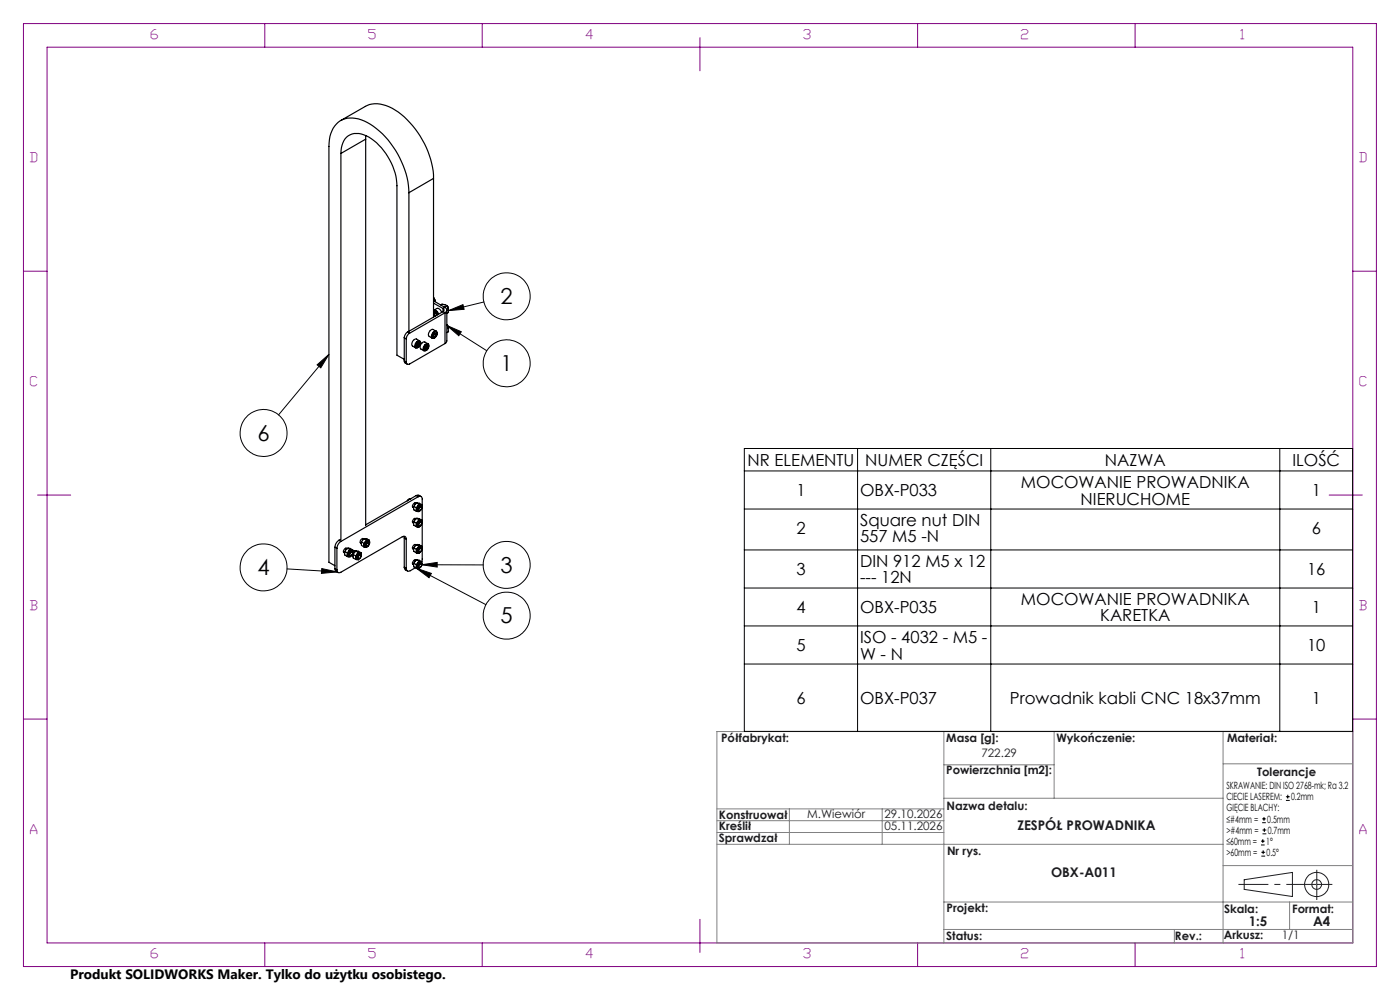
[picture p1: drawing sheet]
<svg xmlns="http://www.w3.org/2000/svg" width="297mm" height="210mm" viewBox="0 0 297 210" stroke-linecap="round" stroke-linejoin="round" font-family="sans-serif">
<g fill="none" stroke="#000" stroke-width=".25">
<path d="M72.3 25.6l5.2-3a6 6 0 0 1 6.3 .7 18.9 18.9 0 0 1 8.2 14.5M72.3 32.6a3.8 3.8 0 0 1 2.8-4.3 7.1 7.1 0 0 1 5.8 3.1 13.1 13.1 0 0 1 3.3 8v35.9l1.6 .9M72.3 32.6v81.9M77.6 29.5l-5.3 3.1M77.6 29.5v82M77.6 28.8v.7M92 37.8l-5.3 3.1M92 37.8v29.4M86.7 40.9a18.3 18.3 0 0 0-9.4-15.2 5.1 5.1 0 0 0-6 .6 6.7 6.7 0 0 0-1.5 4.8v88.2l1.2 .7M86.7 40.9v29.4M85.8 76.5l.1 .4 .5 .3M85.8 71.6v4.9"/>
<path d="M85.8 71.6l.4 .3M85.8 76.5l.4 .3M86.2 71.9v4.9M86.5 70.4l-.6 .7-.1 .5M86.5 70.4l.4 .3M86.9 70.7l-.6 .7-.1 .5M88.4 73.3l.2 .2M88.6 72.9v-.1l-.2 .3M88.6 72.9l-.2 .3M88.6 72.9l.3 .3M88.6 72.5l.2-.1a.59 .59 0 0 1 .4 .6 .59 .59 0 0 1-.3 .5l-.4 .3a.58 .58 0 0 1-.4-.6 .58 .58 0 0 1 .4-.6zM88.9 73.2l.1-.4-.3-.1-.3 .3v.4l.2 .1"/>
<path d="M88.9 73.2l-.3 .3M89 72.3a.93 .93 0 0 1 0 1 .93 .93 0 0 1-.8 .5M89 72.3l-.6-.4a.98 .98 0 0 0-.9 1.5l.7 .4M89 72.3a.96 .96 0 0 0-.8 1.5M90.1 73.9l.3 .2M90.2 73.7v.1M90.2 73.2l.4-.2a.59 .59 0 0 1 .4 .6 .59 .59 0 0 1-.4 .5 .41 .41 0 0 1-.6 .2 .41 .41 0 0 1 0-.6zM90.3 73.4l-.1 .3M90.3 73.6l.4 .2M90.3 73.4v.2M90.3 73.6l-.1 .1M90.7 73.8v-.4l-.2-.1-.3 .3-.1 .4 .3 .1"/>
<path d="M90.7 73.8l-.3 .3M90.8 72.9a.94 .94 0 0 1 0 1 .94 .94 0 0 1-.9 .5M90.8 72.9l-.7-.3a.98 .98 0 0 0-.8 1.4l.6 .4M90.8 72.9a1.01 1.01 0 0 0-.9 1.5M91.3 70.1l.5-.3 .8 .5a1.01 1.01 0 0 0-.9 1.4l-.8-.5 .1-.7zM91.9 71.3l.2 .1M92 66.7l.3 .4zM92 66a.76 .76 0 0 1 .9 .7M92 64.3l2 1.1M92 63.8l2.4 1.4M92 63.2h.1M92 70.6l.3-.2a.59 .59 0 0 1 .5 .5 .59 .59 0 0 1-.4 .6l-.3 .2-.4-.1v-.4z"/>
<path d="M92 63.2l.3 .7M92.1 65.8l-.1 .1M92.1 63.3l.2 .5M92.1 65.8l.6-.4a.97 .97 0 0 1 1 .9M92.1 65.8a.85 .85 0 0 1 .9 .8M92.1 70.9v-.1l-.1 .3M92.1 63.4l.2 .5M92.1 70.9l-.2 .2M92.1 70.9l.4 .2M92.1 66.6l.3 .3M92.1 66.6v-.4h.4l.2 .6M92.3 63.9v.1"/>
<path d="M92.4 66.9h.1M92.5 71.1v-.4h-.2l-.4 .3v.4h.2M92.5 71.1l-.4 .3M92.5 66.3h.1M92.5 66.3l-.4 .3M92.5 66.3l.1 .3M92.5 70.3a.92 .92 0 0 1 .1 1 .92 .92 0 0 1-.9 .4M92.6 66.6l.1 .1M92.6 66.6l.1 .1-.3 .2M93.5 64.7a1.49 1.49 0 0 1 1.4 .1M94 65.4a.37 .37 0 0 1 .2 .4 .37 .37 0 0 1-.2 .3M94 66.1l.4 .2"/>
<path d="M94 66.1l-7.5 4.3M94 65.4v.7M94.2 65.1h.2M94.4 65.1v.1M94.4 72.9l-7.5 4.3a.44 .44 0 0 1-.5 0 .44 .44 0 0 1-.2-.4M94.4 65.2a.6 .6 0 0 1 .4 .6 .6 .6 0 0 1-.4 .5M94.4 66.3l-7.5 4.4M94.4 66.3v6.6M94.4 65.2l-.4 .2M94.8 65.8v6.5l-.4 .6M94.8 68.9h.1M94.9 68.9l.2 .7"/>
<path d="M94.9 64.8l.2 .7M94.9 68.9l-.1 .1M94.9 64.8l-.5 .3M94.9 65l.2 .5M94.9 64.9l.2 .5M95.1 69.6v.8l-.3 .1M95.1 65.5v.8l-.3 .2M95.1 69.5l-.2-.4 .2 .5M71 116.1l.5 .2M71 116.1v4.5M71.5 116.3v4.6M71.9 114.6a1.87 1.87 0 0 0-.9 1.5"/>
<path d="M71.9 114.6l.4 .3M72.2 114.4l-.3 .2M72.3 114.9a1.88 1.88 0 0 0-.8 1.4M73.2 117v.7l.5 .4M73.2 117l.5 .3M73.4 116.3l.2 .1a.5 .5 0 0 0-.6 .2 .5 .5 0 0 0 .1 .7l-.2-.2M73.7 117.3v.8M73.7 118.1h.2M73.7 116.3l-.5 .7M73.7 116.3h.6l.5 .4M73.7 116.3l.6 .3M74 117l.5-.3a.83 .83 0 0 1 .3 .9 .83 .83 0 0 1-.8 .5l-.2-.3z"/>
<path d="M74.2 118.1h.1M74.3 116.6l-.6 .7M74.3 116.6l.5 .1M74.3 118.1h.1M74.4 117.3l.2-.2a.4 .4 0 0 1 .1 .5 .4 .4 0 0 1-.4 .2zM74.7 117a.49 .49 0 0 0-.6 .2 .49 .49 0 0 0 .1 .7M74.7 117l.1 .3M74.7 117a.56 .56 0 0 0-.5 .9h.3M74.8 116.7a.88 .88 0 0 0-.9 .4 .88 .88 0 0 0 0 1M74.8 116.7v.1M74.9 117.9l-.3-.2 .3 .2M74.9 117.6v.7l.6 .4"/>
<path d="M74.9 117.6l.6 .3M75.1 116.9l.3 .1-.2-.1-.3 .1M75.5 117.9v.8M75.5 116.9l-.6 .7M75.5 116.9h.6l.5 .4M75.5 116.9l.5 .3M75.8 117.6a.48 .48 0 0 1 .7-.3 .48 .48 0 0 1 .1 .8l-.3 .4a.43 .43 0 0 1-.6 .2 .43 .43 0 0 1-.1-.7zM76 118.7h.1M76 117.2l-.5 .7M76 117.2l.3 .1M76.2 117.9l.2-.2a.38 .38 0 0 1 .1 .5 .38 .38 0 0 1-.5 .2zM76.3 117.3h.2"/>
<path d="M76.3 117.3a.92 .92 0 0 0-.6 1.4h-.2M76.3 117.3h.3M76.5 117.6a.51 .51 0 0 0-.7 .3 .51 .51 0 0 0 .2 .6M76.5 117.6l.1 .4M76.5 117.6a.58 .58 0 0 0-.5 .9h.3M76.6 117.3v.1M76.7 115v.7l.5 .3M76.7 115l.5 .3M76.9 114.2l.3 .2a.49 .49 0 0 0-.7 .2 .49 .49 0 0 0 .2 .6l-.3-.1M77.2 115.3v.7M77.3 114.3l-.6 .7M77.3 114.3h.5l.6 .3"/>
<path d="M77.3 114.3l.5 .3M77.6 115a.48 .48 0 0 1 .7-.3 .48 .48 0 0 1 .1 .8l-.6 .6a.58 .58 0 0 1-.5-.5 .58 .58 0 0 1 .3-.6zM77.8 116.1h.1M77.8 114.6l-.6 .7M77.8 114.6h.3M77.8 116v.1M77.9 115.2l.3-.1a.38 .38 0 0 1 .1 .5 .38 .38 0 0 1-.5 .1zM78.1 114.6l.2 .1M78.1 114.6a.96 .96 0 0 0-.6 1.5l-.3-.1M78.1 114.6h.3M78.2 115a.49 .49 0 0 0-.6 .2 .49 .49 0 0 0 .2 .6M78.2 115l.2 .3"/>
<path d="M78.2 115a.51 .51 0 0 0-.5 .3 .51 .51 0 0 0 .2 .6l.2-.1M78.4 114.6v.2M85.7 113.8l.1 .3M85.8 114.1l.4 .3M85.8 114.1v6.2M86.2 114.4a.51 .51 0 0 0-.3-.6 .51 .51 0 0 0-.6 .1l-13 7.5a.51 .51 0 0 1-.6 0 .51 .51 0 0 1-.2-.5M86.2 114.4v6.2M86.5 106.2l.2-.3 .5-.1h-.3l-.5 .4M87.8 110.7v.7l.5 .3M87.8 119.5v.8l.5 .2M87.8 116.2v.8l.5 .3M87.8 107.4v.8l.5 .3"/>
<path d="M87.8 110.7l.5 .3M87.8 119.5l.5 .3M87.8 116.2l.5 .3M87.8 107.4l.5 .3M88 106.7l.2 .1a.53 .53 0 0 0-.6 .1 .53 .53 0 0 0 0 .7l.1 .1-.2-.1M88 110l.2 .1a.52 .52 0 0 0-.6 .2 .52 .52 0 0 0 .1 .6l-.2-.1M88 115.5l.2 .1a.53 .53 0 0 0-.6 .2 .53 .53 0 0 0 0 .6l.1 .1-.2-.1M88 118.8l.3 .1a.52 .52 0 0 0-.7 .2 .52 .52 0 0 0 .1 .7l-.2-.2M88.3 105.1l.5-.1 .5 .3M88.3 105.1l.4 .3M88.3 105.1l-10.7 6.2M88.3 107.7v.8"/>
<path d="M88.3 111v.7M88.3 116.5v.8M88.3 119.8v.7M88.3 108.5h.2M88.4 110l-.6 .7M88.4 110h.5l.6 .3M88.4 118.8l-.6 .7M88.4 118.8h.5l.6 .4M88.4 115.5l-.6 .7M88.4 115.5l.5 .1 .6 .3M88.4 106.7l-.6 .7M88.4 106.7h.5l.6 .4"/>
<path d="M88.4 110l.5 .3M88.4 118.8l.5 .3M88.4 115.5l.5 .3M88.4 106.7l.5 .3M88.6 116.2l-.3 .6 .1 .3 .2 .2h-.3M88.6 116.2l-.3 .3M88.7 110.7l.6-.4a.9 .9 0 0 1 .1 1 .9 .9 0 0 1-.9 .5l-.1-.5zM88.7 119.5l.6-.3a.9 .9 0 0 1 .1 .9 .9 .9 0 0 1-.9 .5l-.1-.5zM88.7 107.4l.5-.3a.83 .83 0 0 1 .3 .9 .83 .83 0 0 1-.8 .5l-.3-.3zM88.7 105.4a.53 .53 0 0 1 .6-.1 .53 .53 0 0 1 .3 .6l-.1 13.3M88.7 105.4l-16.4 9.5M88.9 116.1l.3-.2a.83 .83 0 0 1 .3 .9 .83 .83 0 0 1-.8 .6 .77 .77 0 0 1 .2-1.3z"/>
<path d="M88.9 111.8h.1M88.9 117.3h.1M88.9 108.5h.1M88.9 110.3l-.6 .7M88.9 110.3h.6M88.9 119.1l-.6 .7M88.9 119.1l.6 .1M88.9 115.8l-.3 .4M88.9 115.8h.3M88.9 107l-.6 .7M88.9 107h.3M89 110.9l.3-.1a.38 .38 0 0 1 .1 .5 .38 .38 0 0 1-.5 .2z"/>
<path d="M89 116.5l.3-.2a.38 .38 0 0 1 .1 .5 .38 .38 0 0 1-.5 .2zM89 107.7l.3-.2a.38 .38 0 0 1 .1 .5 .38 .38 0 0 1-.5 .2zM89 119.8l.3-.2a.38 .38 0 0 1 .1 .5 .38 .38 0 0 1-.5 .2zM89.2 115.8l.2 .1M89.2 115.8l-.6 .4M89.2 107l.2 .1M89.2 107a.92 .92 0 0 0-.6 1.5M89.2 115.8l.3 .1M89.2 107l.3 .1M89.4 110.4a.85 .85 0 0 0-.9 .4 .85 .85 0 0 0 .1 1l-.3-.1M89.4 110.7a.53 .53 0 0 0-.7 .2 .53 .53 0 0 0 .1 .7M89.4 119.2a.85 .85 0 0 0-.9 .4 .85 .85 0 0 0 .1 1l-.3-.1"/>
<path d="M89.4 119.5a.53 .53 0 0 0-.7 .2 .53 .53 0 0 0 .1 .7M89.4 116.3a.51 .51 0 0 0-.7 .2 .51 .51 0 0 0 .1 .6M89.4 107.4a.51 .51 0 0 0-.7 .2 .51 .51 0 0 0 .1 .7M89.4 110.7l.1 .3M89.4 110.7a.52 .52 0 0 0-.6 .3 .52 .52 0 0 0 .2 .6l.1-.1M89.4 116.3l.1 .2M89.4 116.3a.5 .5 0 0 0-.6 .3 .5 .5 0 0 0 .2 .5h.1M89.4 107.4l.1 .3M89.4 107.4a.5 .5 0 0 0-.6 .3 .5 .5 0 0 0 .2 .6h.1M89.4 119.5l.1 .3M89.4 119.5a.52 .52 0 0 0-.6 .3 .52 .52 0 0 0 .2 .6l.1-.1M89.5 107.1v.1"/>
<path d="M89.5 110.3v.2M89.5 115.9v.1M89.5 119.2v.1M71 120.6l.2 .5 .5 .4M71 120.6l.5 .3M85.8 120.3l.1 .5 .5 .3M85.8 120.3l.4 .3M88.1 120.4l-1.1 .7a.53 .53 0 0 1-.6 0 .53 .53 0 0 1-.2-.5M88.9 120.6h.1"/>
</g>
<g fill="none" stroke="#000" stroke-width=".21">
<path d="M67.3 77.4l2.5-2.2-1.7 2.8zM69.8 75.2l-10.7 12.8M94.8 69l3.1 1.4-.6 .8zM94.8 69l8.5 5.4M95.1 65.9l3.1-1.3 .3 1zM102.7 64.1l-7.6 1.8M157.9 95.1h129v60h-129zM157.9 99.9h129M181.9 95.1v60M210.2 95.1v60M271.5 95.1v60M89.5 119.8l3.2-.5v1z"/>
<path d="M89.5 119.8h13M157.9 108h129M157.9 116.7h129M60.9 120.7l10.6 .6M68.3 120.6l3.2 .7-3.3 .3zM88.3 120.5l3.2 1.1-.5 .9zM88.3 120.5l14.8 7.8M157.9 124.7h129M157.9 132.8h129M157.9 140.9h129M267.5 179.2h.8M267.5 178.4h.8"/>
<path d="M267.8 174.5h.7M267.8 173.7h.7M267.8 176.9h.8M267.8 176.1h.8M267.9 178v.8M268.1 173.3v.8M268.2 175.7v.8M272.8 169.8h.8M272.8 169h.8M273.2 168.6v.8M267.6 181.6h.8M267.6 180.8h.8"/>
<path d="M268 180.4v.8"/>
<circle cx="107.5" cy="62.9" r="5"/>
<circle cx="107.5" cy="77.1" r="5"/>
<circle cx="55.9" cy="91.8" r="5"/>
<circle cx="107.5" cy="119.8" r="5"/>
<circle cx="55.9" cy="120.4" r="5"/>
<circle cx="107.5" cy="130.6" r="5"/>
</g>
<g fill="none" stroke="#191924" stroke-width=".21">
<path d="M263.9 186.6l10.3-1.5v5.1l-10.3-1.5z"/>
<circle cx="279.3" cy="187.6" r="1.03"/>
<circle cx="279.3" cy="187.6" r="2.57"/>
</g>
<path d="M279.3 187.6h-16.7" fill="none" stroke="#191924" stroke-width=".21" stroke-dasharray="6.3 1.3 1.3 1.3" stroke-dashoffset="-.1" stroke-linecap="butt"/>
<path d="M279.3 187.6h3.3M279.3 187.6v3.3M279.3 187.6v-3.1" fill="none" stroke="#191924" stroke-width=".21" stroke-dasharray="6.3 1.3 1.3 1.3" stroke-linecap="butt"/>
<g fill="none" stroke="#800080" stroke-width=".21">
<path d="M5 5h287v200h-287zM10 10h277v190h-277zM56.2 5v5M102.3 5v5M148.5 8v7M194.7 5v5M240.8 5v5M5 57.5h5M287 57.5h5M8 105h7M282 105h7M5 152.5h5"/>
<path d="M287 152.5h5M148.5 195v7M56.2 200v5M102.3 200v5M194.7 200v5M240.8 200v5"/>
</g>
<g fill="none" stroke="#808080" stroke-width=".21">
<path d="M152.1 155.2h134.9v44.8h-134.9zM200.2 155.2v44.8M223.6 155.2v14.1M259.5 155.2v44.8M152.1 176.6h48.1M152.1 174.1h48.1M152.1 171.6h48.1M152.1 179.1h107.4M167.5 171.6v7.5M187.1 171.6v7.5M200.2 169.3h59.3M200.2 162.2h23.4"/>
<path d="M259.5 162h27.5M200.2 197.2h86.8M200.2 191.3h86.8M249.1 197.2v2.8M259.5 183.6h27.5M273.6 191.3v5.9"/>
</g>
<path d="M67.3 77.4l2.5-2.2-1.7 2.8zM94.8 69l3.1 1.4-.6 .8zM95.1 65.9l3.1-1.3 .3 1zM89.5 119.8l3.2-.5v1zM68.3 120.6l3.2 .7-3.3 .3zM88.3 120.5l3.2 1.1-.5 .9z" fill="#000"/>
<g font-size="4.7">
<text x="106.2" y="64.5">2</text>
<text x="106.2" y="78.7">1</text>
<text x="54.6" y="93.5">6</text>
<text x="54.6" y="122">4</text>
<text x="106.2" y="121.5">3</text>
<text x="106.2" y="132.2">5</text>
</g>
<g font-size="3.5">
<text x="158.6" y="98.8">NR ELEMENTU</text>
<text x="183.6" y="98.8">NUMER CZĘŚCI</text>
<text x="234.4" y="98.8">NAZWA</text>
<text x="274.2" y="98.8">ILOŚĆ</text>
<text x="169" y="105.3">1</text>
<text x="182.5" y="105.3">OBX-P033</text>
<text x="216.6" y="103.5">MOCOWANIE PROWADNIKA</text>
<text x="229.2" y="107">NIERUCHOME</text>
<text x="278.3" y="105.3">1</text>
<text x="169" y="113.3">2</text>
<text x="182.5" y="111.5">Square nut DIN</text>
<text x="278.3" y="113.3">6</text>
<text x="182.5" y="115.1">557 M5 -N</text>
<text x="169" y="122">3</text>
<text x="182.5" y="120.2">DIN 912 M5 x 12</text>
<text x="182.5" y="123.8">--- 12N</text>
<text x="277.3" y="122">16</text>
<text x="169" y="130.1">4</text>
<text x="182.5" y="130.1">OBX-P035</text>
<text x="216.6" y="128.3">MOCOWANIE PROWADNIKA</text>
<text x="233.4" y="131.8">KARETKA</text>
<text x="278.3" y="130.1">1</text>
<text x="182.5" y="136.4">ISO - 4032 - M5 -</text>
<text x="169" y="138.1">5</text>
<text x="182.5" y="139.9">W - N</text>
<text x="277.3" y="138.1">10</text>
<text x="169" y="149.3">6</text>
<text x="182.5" y="149.3">OBX-P037</text>
<text x="214.2" y="149.3">Prowadnik kabli CNC 18x37mm</text>
<text x="278.3" y="149.3">1</text>
</g>
<text font-size="2.9" x="14.9" y="207.6">Produkt SOLIDWORKS Maker. Tylko do użytku osobistego.</text>
<g font-size="2.8" fill="#800080">
<text x="32" y="8.2">6</text>
<text x="78.2" y="8.2">5</text>
<text x="124.4" y="8.2">4</text>
<text x="170.5" y="8.2">3</text>
<text x="216.7" y="8.2">2</text>
<text x="263.2" y="8.2">1</text>
<text x="6.5" y="34.4">D</text>
<text x="288.5" y="34.4">D</text>
<text x="6.5" y="81.9">C</text>
<text x="288.5" y="81.9">C</text>
<text x="6.5" y="129.4">B</text>
<text x="288.5" y="129.4">B</text>
<text x="6.5" y="176.9">A</text>
<text x="288.5" y="176.9">A</text>
<text x="32" y="203.2">6</text>
<text x="78.2" y="203.2">5</text>
<text x="124.4" y="203.2">4</text>
<text x="170.5" y="203.2">3</text>
<text x="216.7" y="203.2">2</text>
<text x="263.2" y="203.2">1</text>
</g>
<g font-size="2.8" fill="#191924">
<text x="215.8" y="176">ZESPÓŁ PROWADNIKA</text>
<text x="223" y="186">OBX-A011</text>
<text x="264.9" y="196.5">1:5</text>
<text x="278.6" y="196.5">A4</text>
</g>
<g font-size="2.5" fill="#191924">
<text x="153" y="157.5">Półfabrykat:</text>
<text x="200.7" y="157.5">Masa [g]:</text>
<text x="208.2" y="160.6">722.29</text>
<text x="224.1" y="157.5">Wykończenie:</text>
<text x="260.3" y="157.5">Materiał:</text>
<text x="200.7" y="164.3">Powierzchnia [m2]:</text>
<text x="266.7" y="164.5">Tolerancje</text>
<text x="152.5" y="173.6">Konstruował</text>
<text x="171.2" y="173.5">M.Wiewiór</text>
<text x="187.6" y="173.5">29.10.2026</text>
<text x="200.8" y="171.9">Nazwa detalu:</text>
<text x="152.5" y="176">Kreślił</text>
<text x="152.5" y="178.5">Sprawdzał</text>
<text x="187.6" y="176">05.11.2026</text>
<text x="200.9" y="181.3">Nr rys.</text>
<text x="200.8" y="193.5">Projekt:</text>
<text x="259.7" y="193.6">Skala:</text>
<text x="274.1" y="193.6">Format:</text>
<text x="200.7" y="199.3">Status:</text>
<text x="249.3" y="199.3">Rev.:</text>
<text x="259.6" y="199.2">Arkusz:</text>
<text x="271.9" y="199.2">1/1</text>
</g>
<g font-size="2.1">
<text x="260.2" y="167.4">SKRAWANIE: DIN ISO 2768-mk; Ra 3.2</text>
<text x="260.2" y="172.1">GIĘCIE BLACHY:</text>
<text x="260.2" y="169.8">CIECIE LASEREM:</text>
<text x="273.9" y="169.8">0.2mm</text>
<text x="260.2" y="174.5">≤#4mm =</text>
<text x="260.2" y="176.9">&gt;#4mm =</text>
<text x="260.2" y="179.2">≤60mm =</text>
<text x="268.6" y="179.2">1°</text>
<text x="268.9" y="174.5">0.5mm</text>
<text x="268.9" y="176.9">0.7mm</text>
<text x="260.2" y="181.6">&gt;60mm =</text>
<text x="268.7" y="181.6">0.5°</text>
</g>
</svg>
